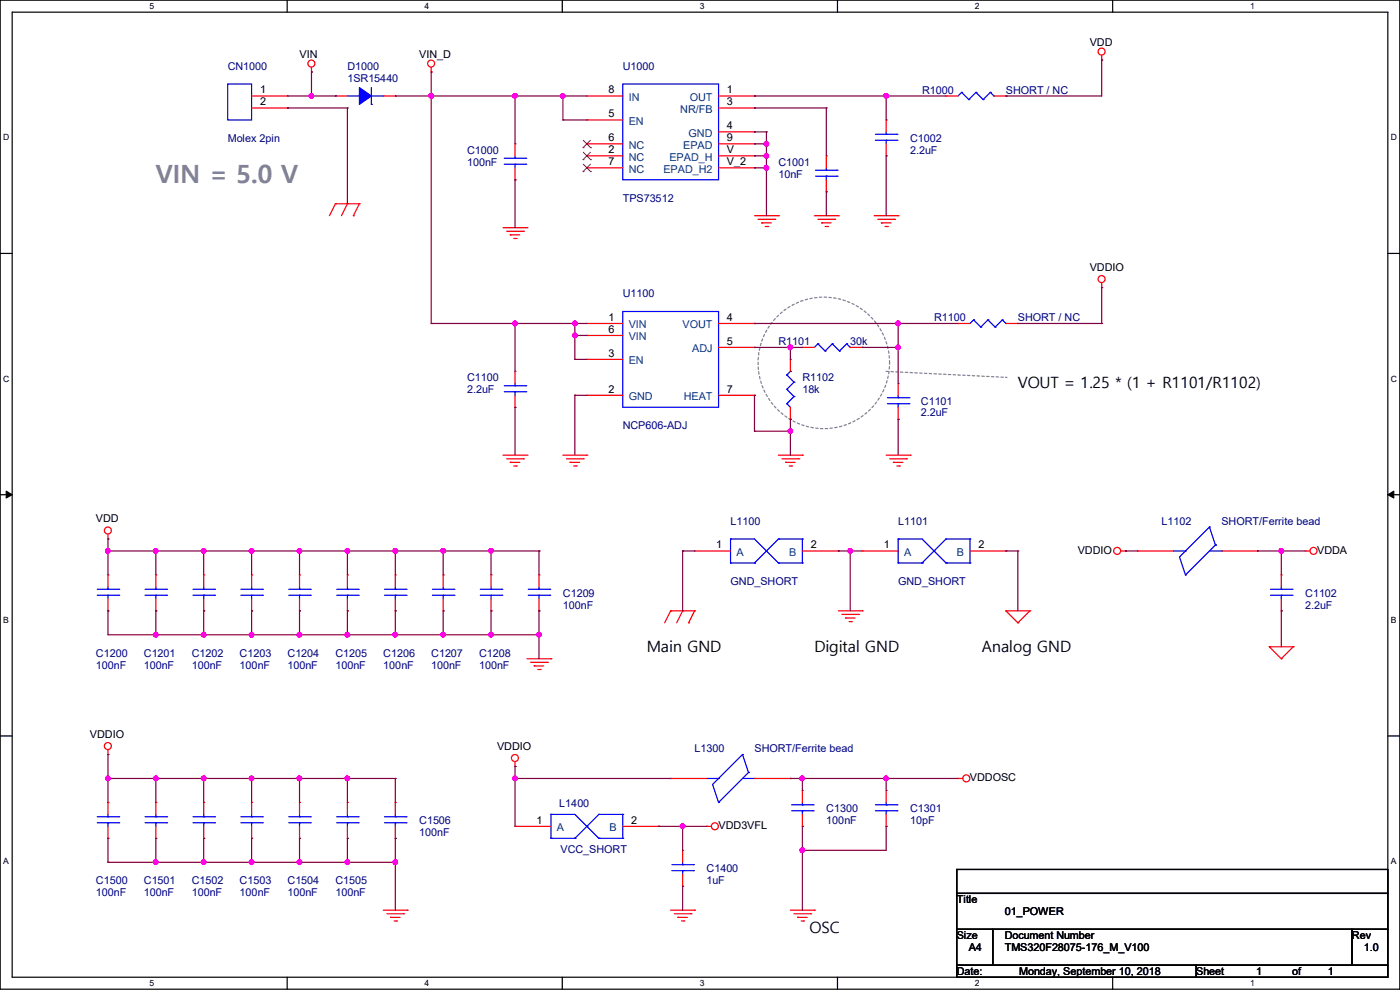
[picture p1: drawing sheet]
<svg xmlns="http://www.w3.org/2000/svg" width="297mm" height="210mm" viewBox="0 0 297 210" stroke-linecap="round" stroke-linejoin="round" font-family="sans-serif">
<path d="M0 0h297v209.8h-297zM2.6 2.6h291.8v204.7h-291.8z" fill="none" stroke="#000" stroke-width=".25"/>
<g fill="#fff">
<path d="M31.7 .3h1v2h-1z"/>
<path d="M31.7 207.6h1v1.9h-1z"/>
</g>
<path d="M60.9 0v2.6M60.9 207.3v2.5" fill="none" stroke="#000" stroke-width=".25"/>
<g fill="#fff">
<path d="M90.1 .3h1v2h-1z"/>
<path d="M90.1 207.6h1v1.9h-1z"/>
</g>
<path d="M119.3 0v2.6M119.3 207.3v2.5" fill="none" stroke="#000" stroke-width=".25"/>
<g fill="#fff">
<path d="M148.5 .3h.9v2h-.9z"/>
<path d="M148.5 207.6h.9v1.9h-.9z"/>
</g>
<path d="M177.7 0v2.6M177.7 207.3v2.5" fill="none" stroke="#000" stroke-width=".25"/>
<g fill="#fff">
<path d="M206.8 .3h1v2h-1z"/>
<path d="M206.8 207.6h1v1.9h-1z"/>
</g>
<path d="M236.1 0v2.6M236.1 207.3v2.5" fill="none" stroke="#000" stroke-width=".25"/>
<g fill="#fff">
<path d="M265.2 .3h1v2h-1z"/>
<path d="M265.2 207.6h1v1.9h-1z"/>
<path d="M.7 28.2h1.2v1.9h-1.2z"/>
<path d="M295.1 28.2h1.2v1.9h-1.2z"/>
<path d="M.7 79.3h1.2v2h-1.2z"/>
<path d="M295.1 79.3h1.2v2h-1.2z"/>
</g>
<path d="M0 53.8h2.6M294.4 53.8h2.6" fill="none" stroke="#000" stroke-width=".25"/>
<g fill="#fff">
<path d="M.7 130.5h1.2v2h-1.2z"/>
<path d="M295.1 130.5h1.1v2h-1.1z"/>
</g>
<path d="M0 104.9h2.6M294.4 104.9h2.6" fill="none" stroke="#000" stroke-width=".25"/>
<path d="M1.3 104.2l1.3 .7-1.3 .8zM294.4 104.9l1.3-.7v1.5z" fill="#000" stroke="#000" stroke-width=".21"/>
<g fill="#fff">
<path d="M.7 181.7h1.2v2h-1.2z"/>
<path d="M295.1 181.7h1.1v2h-1.1z"/>
</g>
<path d="M0 156.1h2.6M294.4 156.1h2.6M203 184.4h91.4v5.1h-91.4zM203 189.5h91.4v7.6h-91.4zM203 197.1h7.6v7.7h-7.6zM210.6 197.1h76.2v7.7h-76.2zM286.8 197.1h7.6v7.7h-7.6zM203 204.8h50.8v2.5h-50.8zM253.8 204.8h40.6v2.5h-40.6z" fill="none" stroke="#000" stroke-width=".25"/>
<g fill="none" stroke="#808080" stroke-width=".25" stroke-dasharray=".5">
<path d="M188 78.8l25.4 1.3M213.4 80.1h.1"/>
<circle cx="174.8" cy="77" r="14"/>
</g>
<g fill="none" stroke="#f00" stroke-width=".25">
<path d="M66.1 15.3h.1M66.1 14.3v1M91.5 15.3h.1M91.5 14.3v1M233.7 12.7h.1M233.7 11.7v1M53.4 20.4h7.6M53.4 22.9h7.6M61 20.4h.1M61 22.9h.1M71.2 20.4h.1M71.2 20.4h2.5"/>
<path d="M81.3 20.4h2.6M83.9 20.4h.1M109.3 30.5h.1M109.3 38.1h.1M109.3 30.5v2.6M109.3 35.6v2.5M124.5 20.4h.1M124.5 25.4h.1M124.5 33.1h.1M124.5 30.5h.1M124.5 35.6h.1M124.5 20.4h7.6"/>
<path d="M124.5 25.4h7.6M124.5 30.5h7.6M124.5 33.1h7.6M124.5 35.6h7.6M152.4 20.4h7.7M152.4 22.9h7.7M152.4 30.5h7.7M152.4 33.1h7.7M152.4 35.6h7.7M152.4 28h7.7M160.1 20.4h.1M160.1 22.9h.1"/>
<path d="M160.1 30.5h.1M160.1 28h.1M160.1 33.1h.1M160.1 35.6h.1M175.3 33.1h.1M175.3 33.1v2.5M175.3 38.1v2.6M188 25.4h.1M188 33.1h.1M188 25.4v2.6M188 30.5v2.6M200.7 20.4h.1"/>
<path d="M200.7 20.4h2.5M210.9 20.4h2.5M213.4 20.4h.1M71.2 43.2h.1M71.2 43.2l-1.3 2.6M71.2 43.2h5M73.7 43.2h.1M73.7 43.2l-1.3 2.6M75 45.8h.1M76.2 43.2h.1M76.2 43.2l-1.2 2.6M106.7 48.3h5.1"/>
<path d="M107.5 49.1h3.5M108.2 49.8h.1M108.2 49.8h2.1M109 50.6h.5M109.5 50.6h.1M111 49.1h.1M111.8 48.3h.1M160.1 45.8h5M160.8 46.5h3.6M161.6 47.3h.1M161.6 47.3h2M162.3 48h.6"/>
<path d="M162.9 48h.1M164.4 46.5h.1M165.1 45.8h.1M172.8 45.8h5M173.5 46.5h3.6M174.3 47.3h.1M174.3 47.3h2M175 48h.6M175.3 40.7h.1M175.6 48h.1M177.1 46.5h.1M177.8 45.8h.1"/>
<path d="M185.5 45.8h5M186.2 46.5h3.6M187 47.3h.1M187 47.3h2M187.7 48h.6M188.3 48h.1M189.8 46.5h.1M190.5 45.8h.1M233.7 60v1M109.3 78.8h.1M109.3 78.8v2.5M124.5 71.2h.1"/>
<path d="M124.5 68.6h.1M124.5 76.2h.1M124.5 68.6h7.6M124.5 71.2h7.6M124.5 76.2h7.6M152.4 68.6h7.7M152.4 73.7h7.7M160.1 68.6h.1M160.1 73.7h.1M167.7 76.2h.1M167.7 76.2v2.6M170.2 73.7h.1"/>
<path d="M170.2 73.7h2.6M180.4 73.7h2.5M182.9 73.7h.1M203.2 68.6h.1M203.2 68.6h2.6M213.4 68.6h2.5M215.9 68.6h.1M233.7 61h.1M106.7 96.6h5.1M107.5 97.3h3.5M108.2 98.1h.1M108.2 98.1h2.1"/>
<path d="M109 98.8h.5M109.3 86.4h.1M109.3 83.9v2.5M109.5 98.8h.1M111 97.3h.1M111.8 96.6h.1M119.4 96.6h5.1M120.2 97.3h3.5M120.9 98.1h.1M120.9 98.1h2.1M121.7 98.8h.5M122.2 98.8h.1"/>
<path d="M123.7 97.3h.1M124.5 96.6h.1M124.5 83.9h.1M124.5 83.9h7.6M152.4 83.9h7.7M160.1 83.9h.1M165.1 96.6h5.1M165.9 97.3h3.6M166.7 98.1h.1M166.7 98.1h2M167.4 98.8h.5M167.7 88.9h.1"/>
<path d="M167.7 86.4v2.5M167.9 98.8h.1M169.5 97.3h.1M170.2 96.6h.1M188 96.6h5.1M188.8 97.3h3.5M189.5 98.1h.1M189.5 98.1h2.1M190.3 98.8h.5M190.5 81.3h.1M190.5 88.9h.1M190.5 81.3v2.6"/>
<path d="M190.5 86.4v2.5M190.8 98.8h.1M192.3 97.3h.1M193.1 96.6h.1M22.9 114.3h.1M22.9 113.3v1M147.4 116.9h.1M147.4 116.9h7.6M170.2 116.9h7.6M177.8 116.9h.1M182.9 116.9h.1M182.9 116.9h7.6"/>
<path d="M205.8 116.9h7.6M213.4 116.9h.1M237.8 116.9h1M238.8 116.9h.1M241.3 116.9h.1M241.3 116.9h7.7M259.1 116.9h7.6M266.7 116.9h.1M276.9 116.9h.1M276.9 116.9h1M22.9 122h.1M22.9 129.6h.1"/>
<path d="M22.9 122v2.5M22.9 127v2.6M33.1 122h.1M33.1 129.6h.1M33.1 122v2.5M33.1 127v2.6M43.2 122h.1M43.2 129.6h.1M43.2 122v2.5M43.2 127v2.6M53.4 122h.1M53.4 129.6h.1"/>
<path d="M53.4 122v2.5M53.4 127v2.6M63.5 122h.1M63.5 129.6h.1M63.5 122v2.5M63.5 127v2.6M73.7 122h.1M73.7 129.6h.1M73.7 122v2.5M73.7 127v2.6M83.9 122h.1M83.9 129.6h.1"/>
<path d="M83.9 122v2.5M83.9 127v2.6M94 122h.1M94 129.6h.1M94 122v2.5M94 127v2.6M104.2 122h.1M104.2 129.6h.1M104.2 122v2.5M104.2 127v2.6M111.8 139.7h5.1M114.3 122h.1"/>
<path d="M114.3 129.6h.1M114.3 122v2.5M114.3 127v2.6M116.9 139.7h.1M142.3 129.6h.1M142.3 129.6h5.1M142.3 129.6l-1.3 2.5M144.8 129.6h.1M144.8 129.6l-1.2 2.5M146.1 132.1h.1M147.4 129.6h.1M147.4 129.6l-1.3 2.5"/>
<path d="M177.8 129.6h5.1M178.6 130.3h3.6M179.4 131.1h.1M179.4 131.1h2M180.1 131.9h.5M180.6 131.9h.1M182.2 130.3h.1M182.9 129.6h.1M213.4 129.6h.1M213.4 129.6h5.1M213.4 129.6l2.5 2.5M215.9 132.1h.1"/>
<path d="M218.5 129.6h.1M218.5 129.6l-2.6 2.5M269.3 137.2h.1M269.3 137.2h5.1M269.3 137.2l2.5 2.5M271.8 139.7h.1M271.8 122h.1M271.8 129.6h.1M271.8 122v2.5M271.8 127v2.6M274.4 137.2h.1M274.4 137.2l-2.6 2.5"/>
<path d="M22.9 159v1.1M112.6 140.5h3.5M113.3 141.3h.1M113.3 141.3h2.1M114.1 142h.5M114.6 142h.1M116.1 140.5h.1M22.9 160.1h.1M22.9 170.2h.1M22.9 177.8h.1M22.9 170.2v2.6M22.9 175.3v2.5"/>
<path d="M33.1 170.2h.1M33.1 177.8h.1M33.1 170.2v2.6M33.1 175.3v2.5M43.2 170.2h.1M43.2 177.8h.1M43.2 170.2v2.6M43.2 175.3v2.5M53.4 170.2h.1M53.4 177.8h.1M53.4 170.2v2.6M53.4 175.3v2.5"/>
<path d="M63.5 170.2h.1M63.5 177.8h.1M63.5 170.2v2.6M63.5 175.3v2.5M73.7 170.2h.1M73.7 177.8h.1M73.7 170.2v2.6M73.7 175.3v2.5M83.9 170.2h.1M83.9 177.8h.1M83.9 170.2v2.6M83.9 175.3v2.5"/>
<path d="M109.3 162.6h.1M109.3 175.3h.1M109.3 175.3h7.6M109.3 161.6v1M132.1 175.3h7.6M139.7 175.3h.1M142.3 165.1h.1M142.3 165.1h7.6M149.9 175.3h.1M149.9 175.3h1M160.1 165.1h7.6M167.7 165.1h.1"/>
<path d="M170.2 167.7h.1M170.2 175.3h.1M170.2 167.7v2.5M170.2 172.8v2.5M188 167.7h.1M188 175.3h.1M188 167.7v2.5M188 172.8v2.5M203.2 165.1h.1M203.2 165.1h1.1M81.3 193.1h5.1M82.1 193.8h3.5"/>
<path d="M82.8 194.6h.1M82.8 194.6h2.1M83.6 195.4h.5M84.1 195.4h.1M85.6 193.8h.1M86.4 193.1h.1M142.3 193.1h5.1M143 193.8h3.6M143.8 194.6h.1M143.8 194.6h2M144.6 195.4h.5M144.8 180.4h.1"/>
<path d="M144.8 188h.1M144.8 180.4v2.5M144.8 185.5v2.5M145.1 195.4h.1M146.6 193.8h.1M147.4 193.1h.1M167.7 193.1h5.1M168.4 193.8h3.6M169.2 194.6h.1M169.2 194.6h2M170 195.4h.5M170.5 195.4h.1"/>
<path d="M172 193.8h.1M172.8 193.1h.1"/>
<circle cx="66.1" cy="13.5" r=".74"/>
<circle cx="91.5" cy="13.5" r=".74"/>
<circle cx="233.7" cy="10.9" r=".74"/>
<circle cx="233.7" cy="59.2" r=".74"/>
<circle cx="22.9" cy="112.5" r=".74"/>
<circle cx="237" cy="116.9" r=".74"/>
<circle cx="278.7" cy="116.9" r=".74"/>
<circle cx="22.9" cy="158.3" r=".74"/>
<circle cx="109.2" cy="160.8" r=".74"/>
<circle cx="151.7" cy="175.3" r=".74"/>
<circle cx="205" cy="165.1" r=".74"/>
</g>
<g fill="none" stroke="#00f" stroke-width=".25">
<path d="M48.3 17.8h5.1v7.6h-5.1zM78.8 18.6v3.5M132.1 17.8h20.3v20.3h-20.3zM204 19.6h.1M204 19.6l-.8 .8M204 19.6l1.5 1.5M207.1 19.6h.1M207.1 19.6l-1.6 1.5M207.1 19.6l1.5 1.5M210.1 19.6h.1M210.1 19.6l-1.5 1.5M210.1 19.6l.8 .8"/>
<path d="M73.7 20.4h2.5M76.2 20.4h.1M78.8 22.1h.1M78.8 20.4h2.5M81.3 20.4h.1M107 34.8h4.5M107 33.6h4.5M109.3 33.6h.1M109.3 34.8h.1M109.3 33.1v.5M109.3 34.8v.8M111.5 34.8h.1"/>
<path d="M111.5 33.6h.1M173 37.4h4.6M173 36.1h4.6M175.3 36.1h.1M175.3 37.4h.1M175.3 35.6v.5M175.3 37.4v.7M177.6 37.4h.1M177.6 36.1h.1M185.7 29.8h4.6M185.7 28.5h4.6M188 28.5h.1"/>
<path d="M188 29.8h.1M188 28v.5M188 29.8v.7M190.3 29.8h.1M190.3 28.5h.1M205.5 21.1h.1M208.6 21.1h.1M210.9 20.4h.1M132.1 66.1h20.3v20.3h-20.3zM166.9 79.5h.1M166.9 79.5l1.5 1.6M167.7 78.8h.1"/>
<path d="M167.7 78.8l-.8 .7M173.5 72.9h.1M173.5 72.9l-.7 .8M173.5 72.9l1.5 1.6M175 74.5h.1M176.6 72.9h.1M176.6 72.9l-1.6 1.6M176.6 72.9l1.5 1.6M178.1 74.5h.1M179.6 72.9h.1M179.6 72.9l-1.5 1.6M179.6 72.9l.8 .8"/>
<path d="M180.4 73.7h.1M206.5 67.9h.1M206.5 67.9l-.7 .7M206.5 67.9l1.6 1.5M208.1 69.4h.1M209.6 67.9h.1M209.6 67.9l-1.5 1.5M209.6 67.9l1.5 1.5M211.1 69.4h.1M212.6 67.9h.1M212.6 67.9l-1.5 1.5M212.6 67.9l.8 .7"/>
<path d="M213.4 68.6h.1M107 83.1h4.5M107 81.8h4.5M109.3 81.8h.1M109.3 83.1h.1M109.3 81.3v.5M109.3 83.1v.8M111.5 83.1h.1M111.5 81.8h.1M166.9 85.6h.1M166.9 82.6h.1M166.9 85.6l.8 .8"/>
<path d="M166.9 82.6l1.5 1.5M168.4 84.1h.1M168.4 81.1h.1M168.4 81.1l-1.5 1.5M168.4 84.1l-1.5 1.5M188.3 85.6h4.5M188.3 84.4h4.5M190.5 84.4h.1M190.5 85.6h.1M190.5 83.9v.5M190.5 85.6v.8M192.8 85.6h.1"/>
<path d="M192.8 84.4h.1M155 114.3h.1M155 119.4h.1M155 114.3h5.1l5 5.1M155 119.4h5.1M155 114.3v5.1M160.1 119.4h.1M162.6 116.9h.1M165.1 114.3h.1M165.1 119.4h.1M165.1 114.3h5.1M165.1 119.4h5.1"/>
<path d="M165.1 114.3l-5 5.1M170.2 114.3h.1M170.2 119.4h.1M170.2 114.3v5.1M190.5 114.3h.1M190.5 119.4h.1M190.5 114.3h5.1l5.1 5.1M190.5 119.4h5.1M190.5 114.3v5.1M195.6 119.4h.1M198.2 116.9h.1M200.7 114.3h.1"/>
<path d="M200.7 119.4h.1M200.7 114.3l-5.1 5.1M200.7 114.3h5.1M200.7 119.4h5.1M205.8 114.3h.1M205.8 119.4h.1M205.8 114.3v5.1M249 116.9h2.5M251.5 116.9h.1M256.6 111.8h.1M256.6 111.8l-6.4 6.4 1.3 3.8M256.6 111.8l1.3 3.8"/>
<path d="M256.6 116.9h2.5M257.9 115.6h.1M257.9 115.6l-6.4 6.4M259.1 116.9h.1M20.6 126.3h4.6M20.6 125h4.6M22.9 125h.1M22.9 126.3h.1M22.9 124.5v.5M22.9 126.3v.7M25.2 126.3h.1M25.2 125h.1"/>
<path d="M30.8 126.3h4.5M30.8 125h4.5M33.1 125h.1M33.1 126.3h.1M33.1 124.5v.5M33.1 126.3v.7M35.3 126.3h.1M35.3 125h.1M40.9 126.3h4.6M40.9 125h4.6M43.2 125h.1M43.2 126.3h.1"/>
<path d="M43.2 124.5v.5M43.2 126.3v.7M45.5 126.3h.1M45.5 125h.1M51.1 126.3h4.6M51.1 125h4.6M53.4 125h.1M53.4 126.3h.1M53.4 124.5v.5M53.4 126.3v.7M55.7 126.3h.1M55.7 125h.1"/>
<path d="M61.3 126.3h4.5M61.3 125h4.5M63.5 125h.1M63.5 126.3h.1M63.5 124.5v.5M63.5 126.3v.7M65.8 126.3h.1M65.8 125h.1M71.4 126.3h4.6M71.4 125h4.6M73.7 125h.1M73.7 126.3h.1"/>
<path d="M73.7 124.5v.5M73.7 126.3v.7M76 126.3h.1M76 125h.1M81.6 126.3h4.5M81.6 125h4.5M83.9 125h.1M83.9 126.3h.1M83.9 124.5v.5M83.9 126.3v.7M86.1 126.3h.1M86.1 125h.1"/>
<path d="M91.7 126.3h4.6M91.7 125h4.6M94 125h.1M94 126.3h.1M94 124.5v.5M94 126.3v.7M96.3 126.3h.1M96.3 125h.1M101.9 126.3h4.6M101.9 125h4.6M104.2 125h.1M104.2 126.3h.1"/>
<path d="M104.2 124.5v.5M104.2 126.3v.7M106.5 126.3h.1M106.5 125h.1M112.1 126.3h4.5M112.1 125h4.5M114.3 125h.1M114.3 126.3h.1M114.3 124.5v.5M114.3 126.3v.7M116.6 126.3h.1M116.6 125h.1"/>
<path d="M251.5 122h.1M269.5 126.3h4.6M269.5 125h4.6M271.8 125h.1M271.8 126.3h.1M271.8 124.5v.5M271.8 126.3v.7M274.1 126.3h.1M274.1 125h.1M20.6 174.5h4.6M20.6 173.3h4.6M22.9 173.3h.1"/>
<path d="M22.9 174.5h.1M22.9 172.8v.5M22.9 174.5v.8M25.2 174.5h.1M25.2 173.3h.1M30.8 174.5h4.5M30.8 173.3h4.5M33.1 173.3h.1M33.1 174.5h.1M33.1 172.8v.5M33.1 174.5v.8M35.3 174.5h.1"/>
<path d="M35.3 173.3h.1M40.9 174.5h4.6M40.9 173.3h4.6M43.2 173.3h.1M43.2 174.5h.1M43.2 172.8v.5M43.2 174.5v.8M45.5 174.5h.1M45.5 173.3h.1M51.1 174.5h4.6M51.1 173.3h4.6M53.4 173.3h.1"/>
<path d="M53.4 174.5h.1M53.4 172.8v.5M53.4 174.5v.8M55.7 174.5h.1M55.7 173.3h.1M61.3 174.5h4.5M61.3 173.3h4.5M63.5 173.3h.1M63.5 174.5h.1M63.5 172.8v.5M63.5 174.5v.8M65.8 174.5h.1"/>
<path d="M65.8 173.3h.1M71.4 174.5h4.6M71.4 173.3h4.6M73.7 173.3h.1M73.7 174.5h.1M73.7 172.8v.5M73.7 174.5v.8M76 174.5h.1M76 173.3h.1M81.6 174.5h4.5M81.6 173.3h4.5M83.9 173.3h.1"/>
<path d="M83.9 174.5h.1M83.9 172.8v.5M83.9 174.5v.8M86.1 174.5h.1M86.1 173.3h.1M116.9 172.8h.1M116.9 177.8h.1M116.9 172.8h5.1l5 5M116.9 177.8h5.1M116.9 172.8v5M122 177.8h.1M124.5 175.3h.1"/>
<path d="M127 172.8h.1M127 177.8h.1M127 172.8l-5 5M127 172.8h5.1M127 177.8h5.1M132.1 172.8h.1M132.1 177.8h.1M132.1 172.8v5M149.9 165.1h2.5M152.4 170.2h.1M152.4 165.1h.1M157.5 160.1h.1"/>
<path d="M157.5 160.1l-6.3 6.3 1.2 3.8M157.5 160.1l1.3 3.8M157.5 165.1h2.6M158.8 163.9h.1M158.8 163.9l-6.4 6.3M160.1 165.1h.1M167.9 172h4.6M167.9 170.7h4.6M170.2 170.7h.1M170.2 172h.1M170.2 170.2v.5M170.2 172v.8"/>
<path d="M172.5 172h.1M172.5 170.7h.1M185.7 172h4.6M185.7 170.7h4.6M188 170.7h.1M188 172h.1M188 170.2v.5M188 172v.8M190.3 172h.1M190.3 170.7h.1M142.5 184.7h4.6M142.5 183.4h4.6"/>
<path d="M144.8 183.4h.1M144.8 184.7h.1M144.8 182.9v.5M144.8 184.7v.8M147.1 184.7h.1M147.1 183.4h.1"/>
</g>
<path d="M123.7 33.9h.1M123.7 31.3h.1M123.7 36.4h.1M123.7 32.3l1.6 1.6M123.7 29.8l1.6 1.5M123.7 34.8l1.6 1.6M125.3 32.3l-1.6 1.6M125.3 29.8l-1.6 1.5M125.3 34.8l-1.6 1.6M125.3 33.9h.1M125.3 31.3h.1M125.3 36.4h.1" fill="none" stroke="#804000" stroke-width=".21"/>
<path d="M76.2 18.6l2.6 1.8-2.6 1.7z" fill-rule="evenodd" fill="#00f" stroke="#00f" stroke-width=".25"/>
<g fill="none" stroke="#800040" stroke-width=".25">
<path d="M66.1 15.3h.1M66.1 15.3v5.1M91.5 15.3h.1M91.5 15.3v53.3M233.7 12.7h.1M233.7 12.7v7.7h-20.3M61 22.9h.1M61 20.4h10.2M61 22.9h12.7M66.1 20.4h.1M71.2 20.4h.1M73.7 22.9h.1"/>
<path d="M73.7 22.9v20.3M83.9 20.4h.1M83.9 20.4h40.6M91.5 20.4h.1M109.3 38.1h.1M109.3 20.4h.1M109.3 20.4v10.1M109.3 38.1v10.2M119.4 20.4h.1M119.4 25.4h.1M119.4 20.4v5M119.4 25.4h5.1"/>
<path d="M160.1 20.4h.1M160.1 35.6h.1M160.1 33.1h.1M160.1 22.9h.1M160.1 28h.1M160.1 30.5h.1M160.1 20.4h40.6M160.1 22.9h15.2M160.1 35.6h2.5M160.1 33.1h2.5M160.1 28h2.5M160.1 30.5h2.5"/>
<path d="M162.6 35.6h.1M162.6 33.1h.1M162.6 28h.1M162.6 30.5h.1M162.6 28v17.8M175.3 22.9h.1M175.3 22.9v10.2M188 33.1h.1M188 20.4h.1M188 20.4v5M188 33.1v12.7M213.4 20.4h.1"/>
<path d="M175.3 40.7h.1M175.3 40.7v5.1M91.5 68.6h.1M91.5 68.6h33M109.3 68.6h.1M109.3 68.6v10.2M122 68.6h.1M122 71.2h.1M122 76.2h.1M122 68.6v7.6M122 71.2h2.5M122 76.2h2.5"/>
<path d="M160.1 73.7h.1M160.1 68.6h.1M160.1 68.6h43.1M160.1 73.7h10.1M167.7 73.7h.1M167.7 73.7v2.5M182.9 73.7h.1M182.9 73.7h7.6M190.5 73.7h.1M190.5 68.6h.1M190.5 68.6v12.7M215.9 68.6h17.8"/>
<path d="M233.7 68.6h.1M233.7 61h.1M233.7 61v7.6M109.3 86.4h.1M109.3 86.4v10.2M122 83.9h.1M122 83.9v12.7M122 83.9h2.5M160.1 83.9h.1M160.1 91.5h.1M160.1 83.9v7.6M160.1 91.5h7.6"/>
<path d="M167.7 88.9h.1M167.7 91.5h.1M167.7 88.9v7.7M190.5 88.9h.1M190.5 88.9v7.7M22.9 114.3h.1M22.9 116.9h.1M22.9 116.9h91.4M22.9 114.3v7.7M33.1 116.9h.1M33.1 116.9v5.1M43.2 116.9h.1"/>
<path d="M43.2 116.9v5.1M53.4 116.9h.1M53.4 116.9v5.1M63.5 116.9h.1M63.5 116.9v5.1M73.7 116.9h.1M73.7 116.9v5.1M83.9 116.9h.1M83.9 116.9v5.1M94 116.9h.1M94 116.9v5.1M104.2 116.9h.1"/>
<path d="M104.2 116.9v5.1M114.3 116.9h.1M114.3 116.9v5.1M144.8 116.9h.1M144.8 116.9v12.7M144.8 116.9h2.6M177.8 116.9h.1M177.8 116.9h5.1M180.4 116.9h.1M180.4 116.9v12.7M213.4 116.9h.1M213.4 116.9h2.5"/>
<path d="M215.9 116.9h.1M215.9 116.9v12.7M238.8 116.9h.1M238.8 116.9h2.5M266.7 116.9h.1M266.7 116.9h10.2M271.8 116.9h.1M271.8 116.9v5.1M22.9 129.6h.1M22.9 129.6v5.1h91.4M33.1 134.7h.1M33.1 129.6h.1"/>
<path d="M33.1 129.6v5.1M43.2 134.7h.1M43.2 129.6h.1M43.2 129.6v5.1M53.4 134.7h.1M53.4 129.6h.1M53.4 129.6v5.1M63.5 129.6h.1M63.5 134.7h.1M63.5 129.6v5.1M73.7 134.7h.1M73.7 129.6h.1"/>
<path d="M73.7 129.6v5.1M83.9 129.6h.1M83.9 134.7h.1M83.9 129.6v5.1M94 134.7h.1M94 129.6h.1M94 129.6v5.1M104.2 134.7h.1M104.2 129.6h.1M104.2 129.6v5.1M114.3 134.7h.1M114.3 129.6h.1"/>
<path d="M114.3 129.6v10.1M271.8 129.6h.1M271.8 129.6v7.6M22.9 177.8h.1M22.9 165.1h.1M22.9 160.1h.1M22.9 160.1v10.1M22.9 177.8v5.1M22.9 165.1h61M33.1 177.8h.1M33.1 165.1h.1M33.1 165.1v5.1"/>
<path d="M33.1 177.8v5.1M43.2 177.8h.1M43.2 165.1h.1M43.2 165.1v5.1M43.2 177.8v5.1M53.4 165.1h.1M53.4 177.8h.1M53.4 165.1v5.1M53.4 177.8v5.1M63.5 165.1h.1M63.5 177.8h.1M63.5 165.1v5.1"/>
<path d="M63.5 177.8v5.1M73.7 165.1h.1M73.7 177.8h.1M73.7 165.1v5.1M73.7 177.8v5.1M83.9 165.1h.1M83.9 177.8h.1M83.9 165.1v5.1M83.9 177.8v15.3M109.3 162.6h.1M109.3 165.1h.1M109.3 162.6v12.7"/>
<path d="M109.3 165.1h33M139.7 175.3h.1M139.7 175.3h10.2M144.8 175.3h.1M144.8 175.3v5.1M167.7 165.1h.1M167.7 165.1h35.5M170.2 165.1h.1M170.2 175.3h.1M170.2 165.1v2.6M170.2 175.3v17.8M188 165.1h.1"/>
<path d="M188 175.3h.1M188 165.1v2.6M188 175.3v5.1h-17.8M22.9 182.9h.1M22.9 182.9h61M33.1 182.9h.1M43.2 182.9h.1M53.4 182.9h.1M63.5 182.9h.1M73.7 182.9h.1M83.9 182.9h.1M144.8 188h.1"/>
<path d="M144.8 188v5.1M170.2 180.4h.1"/>
</g>
<g fill="#f0f" stroke="#f0f" stroke-width=".25">
<circle cx="66.1" cy="20.3" r=".49"/>
<circle cx="271.8" cy="116.9" r=".49"/>
<circle cx="22.9" cy="116.9" r=".49"/>
<circle cx="33" cy="116.9" r=".49"/>
<circle cx="43.2" cy="116.9" r=".49"/>
<circle cx="53.4" cy="116.9" r=".49"/>
<circle cx="63.5" cy="116.9" r=".49"/>
<circle cx="73.7" cy="116.9" r=".49"/>
<circle cx="83.8" cy="116.9" r=".49"/>
<circle cx="33" cy="134.6" r=".49"/>
<circle cx="43.2" cy="134.6" r=".49"/>
<circle cx="53.4" cy="134.6" r=".49"/>
<circle cx="63.5" cy="134.6" r=".49"/>
<circle cx="73.7" cy="134.6" r=".49"/>
<circle cx="83.8" cy="134.6" r=".49"/>
<circle cx="109.2" cy="165.1" r=".49"/>
<circle cx="188" cy="165.1" r=".49"/>
<circle cx="170.2" cy="165.1" r=".49"/>
<circle cx="114.3" cy="134.6" r=".49"/>
<circle cx="104.2" cy="116.9" r=".49"/>
<circle cx="94" cy="116.9" r=".49"/>
<circle cx="94" cy="134.6" r=".49"/>
<circle cx="104.2" cy="134.6" r=".49"/>
<circle cx="22.9" cy="165.1" r=".49"/>
<circle cx="43.2" cy="165.1" r=".49"/>
<circle cx="33" cy="165.1" r=".49"/>
<circle cx="53.4" cy="165.1" r=".49"/>
<circle cx="63.5" cy="165.1" r=".49"/>
<circle cx="63.5" cy="182.9" r=".49"/>
<circle cx="53.4" cy="182.9" r=".49"/>
<circle cx="73.7" cy="165.1" r=".49"/>
<circle cx="83.8" cy="182.9" r=".49"/>
<circle cx="73.7" cy="182.9" r=".49"/>
<circle cx="180.4" cy="116.9" r=".49"/>
<circle cx="167.7" cy="73.7" r=".49"/>
<circle cx="190.5" cy="73.7" r=".49"/>
<circle cx="190.5" cy="68.6" r=".49"/>
<circle cx="121.9" cy="71.1" r=".49"/>
<circle cx="167.7" cy="91.5" r=".49"/>
<circle cx="121.9" cy="68.6" r=".49"/>
<circle cx="109.2" cy="68.6" r=".49"/>
<circle cx="91.5" cy="20.3" r=".49"/>
<circle cx="119.4" cy="20.3" r=".49"/>
<circle cx="109.2" cy="20.3" r=".49"/>
<circle cx="188" cy="20.3" r=".49"/>
<circle cx="162.6" cy="35.6" r=".49"/>
<circle cx="162.6" cy="33" r=".49"/>
<circle cx="162.6" cy="30.5" r=".49"/>
<circle cx="144.8" cy="175.3" r=".49"/>
<circle cx="43.2" cy="182.9" r=".49"/>
<circle cx="33" cy="182.9" r=".49"/>
<circle cx="170.2" cy="180.4" r=".49"/>
</g>
<text font-size="5.3" fill="#808080" x="33.1" y="38.8">VIN = 5.0 V</text>
<g font-size="3.3">
<text x="215.9" y="82.4">VOUT = 1.25 * (1 + R1101/R1102)</text>
<text x="137.2" y="138.3">Main GND</text>
<text x="172.8" y="138.3">Digital GND</text>
<text x="208.3" y="138.3">Analog GND</text>
<text x="171.7" y="198">OSC</text>
</g>
<g font-size="2.3">
<text x="231.2" y="9.7">VDD</text>
<text x="63.5" y="12.3">VIN</text>
<text x="88.9" y="12.3">VIN_D</text>
<text x="55.2" y="19.8">1</text>
<text x="55.2" y="22.4">2</text>
<text x="129.1" y="19.8">8</text>
<text x="154.2" y="19.8">1</text>
<text x="154.2" y="22.4">3</text>
<text x="129.1" y="24.9">5</text>
<text x="129.1" y="30">6</text>
<text x="154.2" y="30">9</text>
<text x="154.2" y="27.4">4</text>
<text x="129.1" y="32.5">2</text>
<text x="129.1" y="35.1">7</text>
<text x="154.2" y="32.5">V</text>
<text x="154.2" y="35.1">V_2</text>
<text x="231.2" y="57.5">VDDIO</text>
<text x="129.1" y="70.6">6</text>
<text x="129.1" y="68.1">1</text>
<text x="154.2" y="68.1">4</text>
<text x="129.1" y="75.7">3</text>
<text x="154.2" y="73.2">5</text>
<text x="129.1" y="83.3">2</text>
<text x="154.2" y="83.3">7</text>
<text x="20.4" y="110.8">VDD</text>
<text x="151.9" y="116.3">1</text>
<text x="172" y="116.3">2</text>
<text x="187.5" y="116.3">1</text>
<text x="207.6" y="116.3">2</text>
<text x="228.6" y="117.4">VDDIO</text>
<text x="279.4" y="117.4">VDDA</text>
<text x="19.1" y="156.5">VDDIO</text>
<text x="105.5" y="159.1">VDDIO</text>
<text x="205.8" y="165.7">VDDOSC</text>
<text x="113.8" y="174.8">1</text>
<text x="133.9" y="174.8">2</text>
<text x="152.4" y="175.9">VDD3VFL</text>
<text x="203" y="191.6">Title</text>
<text x="213.2" y="194.1">01_POWER</text>
<text x="203" y="199.2">Size</text>
<text x="205.5" y="201.8">A4</text>
<text x="213.1" y="199.2">Document Number</text>
<text x="213.2" y="201.8">TMS320F28075-176_M_V100</text>
<text x="286.8" y="199.2">Rev</text>
<text x="289.4" y="201.8">1.0</text>
<text x="203" y="206.8">Date:</text>
<text x="216.2" y="206.8">Monday, September 10, 2018</text>
<text x="253.8" y="206.8">Sheet</text>
<text x="266.5" y="206.8">1</text>
<text x="274.1" y="206.8">of</text>
<text x="281.7" y="206.8">1</text>
</g>
<g font-size="2.3" fill="#000080">
<text x="48.3" y="14.8">CN1000</text>
<text x="73.7" y="14.8">D1000</text>
<text x="73.7" y="17.4">1SR15440</text>
<text x="132.1" y="14.8">U1000</text>
<text x="195.6" y="19.9">R1000</text>
<text x="213.4" y="19.9">SHORT / NC</text>
<text x="48.3" y="30.1">Molex 2pin</text>
<text x="99.1" y="32.6">C1000</text>
<text x="99.1" y="35.1">100nF</text>
<text x="165.1" y="35.1">C1001</text>
<text x="193.1" y="30.1">C1002</text>
<text x="193.1" y="32.6">2.2uF</text>
<text x="165.1" y="37.7">10nF</text>
<text x="132.1" y="42.8">TPS73512</text>
<text x="132.1" y="63.1">U1100</text>
<text x="198.2" y="68.2">R1100</text>
<text x="215.9" y="68.2">SHORT / NC</text>
<text x="165.1" y="73.2">R1101</text>
<text x="180.4" y="73.2">30k</text>
<text x="99.1" y="80.9">C1100</text>
<text x="99.1" y="83.4">2.2uF</text>
<text x="170.2" y="80.9">R1102</text>
<text x="170.2" y="83.4">18k</text>
<text x="195.4" y="85.9">C1101</text>
<text x="195.4" y="88.2">2.2uF</text>
<text x="132.1" y="91">NCP606-ADJ</text>
<text x="155" y="111.3">L1100</text>
<text x="190.5" y="111.3">L1101</text>
<text x="246.4" y="111.3">L1102</text>
<text x="259.1" y="111.3">SHORT/Ferrite bead</text>
<text x="155" y="124">GND_SHORT</text>
<text x="190.5" y="124">GND_SHORT</text>
<text x="119.4" y="126.6">C1209</text>
<text x="119.4" y="129.1">100nF</text>
<text x="276.9" y="126.6">C1102</text>
<text x="276.9" y="129.1">2.2uF</text>
<text x="20.4" y="139.3">C1200</text>
<text x="20.4" y="141.8">100nF</text>
<text x="30.5" y="139.3">C1201</text>
<text x="30.5" y="141.8">100nF</text>
<text x="40.7" y="139.3">C1202</text>
<text x="40.7" y="141.8">100nF</text>
<text x="50.8" y="139.3">C1203</text>
<text x="50.8" y="141.8">100nF</text>
<text x="61" y="139.3">C1204</text>
<text x="61" y="141.8">100nF</text>
<text x="71.2" y="139.3">C1205</text>
<text x="71.2" y="141.8">100nF</text>
<text x="81.3" y="139.3">C1206</text>
<text x="81.3" y="141.8">100nF</text>
<text x="91.5" y="139.3">C1207</text>
<text x="91.5" y="141.8">100nF</text>
<text x="101.6" y="139.3">C1208</text>
<text x="101.6" y="141.8">100nF</text>
<text x="147.4" y="159.6">L1300</text>
<text x="160.1" y="159.6">SHORT/Ferrite bead</text>
<text x="118.7" y="171.3">L1400</text>
<text x="175.3" y="172.3">C1300</text>
<text x="193.1" y="172.3">C1301</text>
<text x="88.9" y="174.8">C1506</text>
<text x="88.9" y="177.4">100nF</text>
<text x="175.3" y="174.8">100nF</text>
<text x="193.1" y="174.8">10pF</text>
<text x="118.9" y="180.9">VCC_SHORT</text>
<text x="149.9" y="185">C1400</text>
<text x="20.4" y="187.5">C1500</text>
<text x="20.4" y="190.1">100nF</text>
<text x="30.5" y="187.5">C1501</text>
<text x="30.5" y="190.1">100nF</text>
<text x="40.7" y="187.5">C1502</text>
<text x="40.7" y="190.1">100nF</text>
<text x="50.8" y="187.5">C1503</text>
<text x="50.8" y="190.1">100nF</text>
<text x="61" y="187.5">C1504</text>
<text x="61" y="190.1">100nF</text>
<text x="71.2" y="187.5">C1505</text>
<text x="71.2" y="190.1">100nF</text>
<text x="149.9" y="187.5">1uF</text>
</g>
<g font-size="2.3" fill="#004080">
<text x="133.4" y="21.4">IN</text>
<text x="144.3" y="24">NR/FB</text>
<text x="146.3" y="21.4">OUT</text>
<text x="133.4" y="26.5">EN</text>
<text x="146.1" y="29">GND</text>
<text x="133.4" y="34.1">NC</text>
<text x="133.4" y="31.6">NC</text>
<text x="142" y="34.1">EPAD_H</text>
<text x="145" y="31.6">EPAD</text>
<text x="133.4" y="36.7">NC</text>
<text x="140.8" y="36.7">EPAD_H2</text>
<text x="133.4" y="69.7">VIN</text>
<text x="144.8" y="69.7">VOUT</text>
<text x="133.4" y="72.2">VIN</text>
<text x="133.4" y="77.3">EN</text>
<text x="146.9" y="74.8">ADJ</text>
<text x="133.4" y="84.9">GND</text>
<text x="145.1" y="84.9">HEAT</text>
<text x="156.3" y="117.9">A</text>
<text x="167.4" y="117.9">B</text>
<text x="191.8" y="117.9">A</text>
<text x="203" y="117.9">B</text>
<text x="118.2" y="176.4">A</text>
<text x="129.3" y="176.4">B</text>
</g>
<g font-size="1.8">
<text x="31.7" y="1.9">5</text>
<text x="90.1" y="1.9">4</text>
<text x="148.5" y="1.9">3</text>
<text x="206.8" y="1.9">2</text>
<text x="265.2" y="1.9">1</text>
<text x=".7" y="29.8">D</text>
<text x="295.1" y="29.8">D</text>
<text x=".7" y="80.9">C</text>
<text x="295.1" y="80.9">C</text>
<text x=".7" y="132.1">B</text>
<text x="295.1" y="132.1">B</text>
<text x=".7" y="183.3">A</text>
<text x="295.1" y="183.3">A</text>
<text x="31.7" y="209.2">5</text>
<text x="90.1" y="209.2">4</text>
<text x="148.5" y="209.2">3</text>
<text x="206.8" y="209.2">2</text>
<text x="265.2" y="209.2">1</text>
</g>
</svg>
